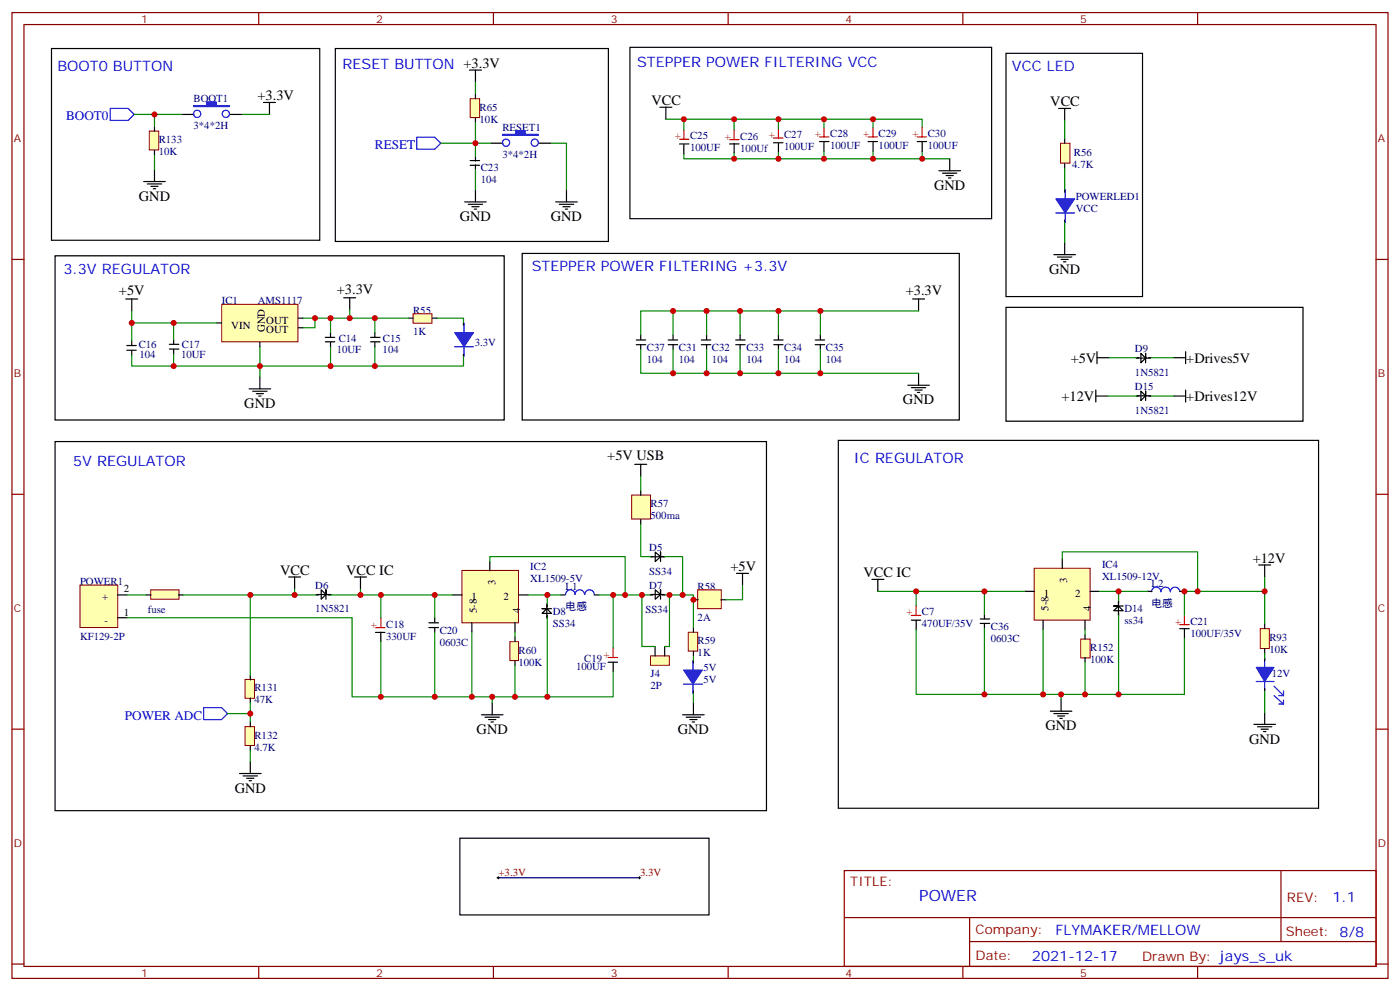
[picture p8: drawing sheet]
<svg xmlns="http://www.w3.org/2000/svg" width="412mm" height="292mm" viewBox="0 0 412 292" stroke-linecap="round" stroke-linejoin="round" font-family="sans-serif">
<g fill="none" stroke="#870000" stroke-width=".35">
<path d="M3.5 3.7h405.4v284.3h-405.4zM7.1 7.2h398.2v277.3h-398.2zM76.2 3.7v3.5M145.3 3.7v3.5M214.5 3.7v3.5M283.6 3.7v3.5M352.8 3.7v3.5M3.5 76.4h3.6M405.3 76.4h3.6M3.5 145.5h3.6M405.3 145.5h3.6M3.5 214.7h3.6"/>
<path d="M405.3 214.7h3.6M248.7 256.3h156.6v28.2h-156.6zM377.3 256.3v20.9M248.7 270.1h156.5M285.6 277.2h119.6M285.6 270.1v14.2M3.5 283.8h3.6M76.2 284.5v3.5M145.3 284.5v3.5M214.5 284.5v3.5M283.6 284.5v3.5M352.8 284.5v3.5"/>
<path d="M405.3 283.8h3.6"/>
</g>
<path d="M216.3 35.1v3.2M257.2 35.1h14.4v2.5M216.3 45v1.7M271.6 44.6v2.1" fill="none" stroke="#008700" stroke-width=".35"/>
<path d="M216.3 38.3v2.8M271.6 37.6v2.7M214.9 41.1h2.8M270.2 40.3h2.7" fill="none" stroke="#f00" stroke-width=".35"/>
<path d="M214.9 42.4h2.8M216.3 42.2v2.8M270.2 41.7h2.7M271.6 41.8v2.8" fill="none" stroke="#000" stroke-width=".35"/>
<path d="M44 38.6h2.8v5.5h-2.8z" fill="#ffffb0" stroke="#800000" stroke-width=".29"/>
<g fill="none" stroke="#000" stroke-width=".35">
<path d="M45.5 37.2v1.4M53.6 33.7h3.5M67.7 33.7h3.6M77.6 30.2h3.5M79.4 30.2v3.5M42.3 53.4h6.4M43.4 54.2h4.2M44.4 54.9h2.2M45.2 55.6h.7M45.5 44.3v1.4M45.5 49.9v3.5M138.5 48.7h2.8"/>
<path d="M138.5 47.3h2.8M140.1 46v1.4M140.1 48.5v1.4"/>
</g>
<path d="M57 31.1h3.9v-1.1h2.8v1.1h3.9v.3h-10.6z" fill="#00f" stroke="#00f" stroke-width=".29"/>
<g fill="none" stroke="#00f" stroke-width=".35">
<path d="M32.5 31.9h5.2l1.8 1.8-1.8 1.8h-5.2z"/>
<circle cx="58.1" cy="33.5" r="1.06"/>
<circle cx="66.5" cy="33.5" r="1.06"/>
</g>
<path d="M39.5 33.7h14.1M45.5 33.7v3.5M71.3 33.7h8.1M45.5 45.7v4.2" fill="none" stroke="#008700" stroke-width=".35"/>
<path d="M138.5 29.1h2.8v5.5h-2.8z" fill="#ffffb0" stroke="#800000" stroke-width=".29"/>
<g fill="none" stroke="#000" stroke-width=".35">
<path d="M15.2 14.3h79v56.4h-79zM98.8 14.3h80.4v56.8h-80.4zM185.6 13.9h106.5v50.5h-106.5zM138.3 20.6h3.5M140.1 20.6v3.6M140.1 27.7v1.4M140.1 34.8v1.4M194.4 31.6h3.5M196.1 31.6v3.5M136.9 59.4h6.3M140.1 55.9v3.5M144.6 42.2h3.6"/>
<path d="M158.7 42.2h3.6M163.7 59.4h6.3M166.9 55.9v3.5M200.2 42.4h2.7M201.4 42.6v2.7M227.9 42h2.7M229.3 42.2v2.8M241.4 41.7h2.8M242.7 41.8v2.8M255.7 41.7h2.8M257.2 41.8v2.8M276.6 50.3h6.3"/>
<path d="M277.6 51h4.3M278.7 51.7h2.1M279.4 52.4h.7M279.8 46.7v3.6M137.9 60.1h4.3M139 60.9h2.1M139.7 61.6h.7M164.7 60.1h4.3M165.8 60.9h2.1M166.5 61.6h.7M95.8 99.3h2.8M97.4 97.9v1.4"/>
<path d="M136.5 95.1v.7M37.4 103.1h2.7M37.4 101.7h2.7M38.8 100.4v1.4M38.8 103.2v1.4M49.9 102.8h2.8M49.9 101.4h2.8M51.2 100v1.4M51.2 102.9v1.3M95.8 100.6h2.8M97.4 100.7v1.4M136.5 104.3v.7"/>
</g>
<g fill="#00f" stroke="#00f" stroke-width=".29">
<path d="M148 39.5h3.9v-1h2.8v1h3.9v.4h-10.6z"/>
<path d="M133.9 97.9h5.6l-2.8 4.2z"/>
</g>
<g fill="none" stroke="#00f" stroke-width=".35">
<path d="M122.8 40.4h5.3l1.7 1.8-1.7 1.7h-5.3zM136.7 95.1v9.8M133.9 102.1h5.6"/>
<circle cx="149.1" cy="42" r="1.06"/>
<circle cx="157.5" cy="42" r="1.06"/>
</g>
<g fill="none" stroke="#008700" stroke-width=".35">
<path d="M140.1 24.2v3.5M140.1 36.2v9.8M196.1 35.1h61.1v2.5M201.4 35.1v3.2M229.3 35.1v2.8M242.7 35.1v2.5M129.8 42.2h14.8M140.1 49.9v6M162.3 42.2h4.6v13.7M201.4 45.3v1.4h78.4M229.3 45v1.7M242.7 44.6v2.1"/>
<path d="M257.2 44.6v2.1"/>
</g>
<path d="M201.4 38.3v2.8M229.3 37.9v2.8M242.7 37.6v2.7M257.2 37.6v2.7M200.2 41h2.7M227.9 40.6h2.7M241.4 40.3h2.8M255.7 40.3h2.8" fill="none" stroke="#f00" stroke-width=".35"/>
<path d="M121.7 92.4h5.5v2.8h-5.5z" fill="#ffffb0" stroke="#800000" stroke-width=".29"/>
<path d="M109.2 99.3h2.7M110.4 97.9v1.4M120.3 93.7h1.4M127.4 93.7h1.4M109.2 100.6h2.7M110.4 100.7v1.4" fill="none" stroke="#000" stroke-width=".35"/>
<path d="M65.3 89.6h22.5v11h-22.5z" fill="#ffffb0" stroke="#800000" stroke-width=".29"/>
<g fill="none" stroke="#000" stroke-width=".35">
<path d="M16.2 75.3h132.3v48.3h-132.3zM153.8 74.6h128.8v49h-128.8zM37 88h3.6M38.8 88v3.5M63.9 95.1h1.3M87.9 93.7h1.4M87.9 96.5h1.4M101.2 87.7h3.6M103 87.7v3.5M188.7 98.6v1.4M198.3 98.6v1.4M208.1 98.6v1.4"/>
<path d="M218 98.6v1.4M229.3 98.6v1.4M241.7 98.6v1.4M268.8 88h3.5M270.6 88v3.5M73.4 114.5h6.3M74.4 115.2h4.3M75.5 115.9h2.1M76.2 116.6h.7M76.6 100.7v1.4M76.6 110.9v3.6M187.4 101.5h2.8"/>
<path d="M187.4 100.1h2.8M188.7 101.4v1.4M196.8 101.5h2.8M196.8 100.1h2.8M198.3 101.4v1.4M206.6 101.5h2.8M206.6 100.1h2.8M208.1 101.4v1.4M216.7 101.5h2.8M216.7 100.1h2.8M218 101.4v1.4M227.9 101.5h2.8"/>
<path d="M227.9 100.1h2.8M229.3 101.4v1.4M240.1 101.5h2.8M240.1 100.1h2.8M241.7 101.4v1.4M267.4 113.4h6.4M268.5 114.1h4.2M269.5 114.8h2.1M270.2 115.5h.7M270.6 109.9v3.5M165.1 175.2h1.4M175 175.2h1.4"/>
</g>
<g fill="none" stroke="#008700" stroke-width=".35">
<path d="M38.8 91.5v8.9M38.8 95.1h25.1M51.2 95.1v4.9M89.3 93.7h31M92.8 93.7v2.8h-3.5M97.4 93.7v4.2M103 91.2v2.5M110.4 93.7v4.2M128.8 93.7h7.7v1.4M198.3 91.5v7.1M208.1 91.5v7.1M218 91.5v7.1"/>
<path d="M229.3 91.5v7.1M241.7 91.5v7.1M270.6 91.5h-81.9v7.1M38.8 104.6v3.2h97.7v-2.8M51.2 104.2v3.6M76.6 102.1v8.8M97.4 102.1v5.7M110.4 102.1v5.7M188.7 102.8v7.1h81.9M198.3 102.8v7.1M208.1 102.8v7.1M218 102.8v7.1"/>
<path d="M229.3 102.8v7.1M241.7 102.8v7.1"/>
</g>
<path d="M172.2 175a1.39 1.39 0 0 0-1.4-1.4 1.39 1.39 0 0 0-1.4 1.4 1.39 1.39 0 0 0-1.4-1.4 1.39 1.39 0 0 0-1.4 1.4M175 175a1.39 1.39 0 0 0-1.3-1.4 1.39 1.39 0 0 0-1.4 1.4" fill="none" stroke="#00f" stroke-width=".35"/>
<path d="M44.4 173.6h8.3v2.8h-8.3z" fill="#ffffb0" stroke="#800000" stroke-width=".29"/>
<path d="M43 175.2h1.4M52.6 175.2h1.4" fill="none" stroke="#000" stroke-width=".35"/>
<path d="M72.2 213.9h2.8v5.6h-2.8z" fill="#ffffb0" stroke="#800000" stroke-width=".29"/>
<path d="M73.7 212.5v1.4M73.7 219.6v1.4" fill="none" stroke="#000" stroke-width=".35"/>
<path d="M72.2 200h2.8v5.6h-2.8z" fill="#ffffb0" stroke="#800000" stroke-width=".29"/>
<path d="M73.7 198.8v1.4M73.7 205.5v1.4" fill="none" stroke="#000" stroke-width=".35"/>
<path d="M191.6 193.1h5.6v2.8h-5.6z" fill="#ffffb0" stroke="#800000" stroke-width=".29"/>
<path d="M193 190.3v2.8M195.8 190.3v2.8" fill="none" stroke="#000" stroke-width=".35"/>
<path d="M205.5 173.6h7v5.6h-7z" fill="#ffffb0" stroke="#800000" stroke-width=".29"/>
<path d="M204.3 176.6h1.3M212.4 176.6h1.4" fill="none" stroke="#000" stroke-width=".35"/>
<path d="M186.1 145.7h5.5v7.1h-5.5z" fill="#ffffb0" stroke="#800000" stroke-width=".29"/>
<path d="M188.7 144.5v1.4M188.7 153v1.3" fill="none" stroke="#000" stroke-width=".35"/>
<path d="M23.6 172.2h11.1v12.5h-11.1z" fill="#ffffb0" stroke="#800000" stroke-width=".29"/>
<path d="M34.6 175.2h2.8M34.6 181.9h2.8M204.3 194.6v.7M204.3 203.4v.7" fill="none" stroke="#000" stroke-width=".35"/>
<path d="M204.1 194.5v9.7M201.3 201.4h5.6" fill="none" stroke="#00f" stroke-width=".35"/>
<path d="M201.3 197.2h5.6l-2.8 4.2z" fill="#00f" stroke="#00f" stroke-width=".29"/>
<path d="M202.7 186.1h2.8v5.6h-2.8z" fill="#ffffb0" stroke="#800000" stroke-width=".29"/>
<path d="M204.3 184.7v1.4M204.3 191.8v1.3" fill="none" stroke="#000" stroke-width=".35"/>
<path d="M150.2 188.9h2.5v5.6h-2.5z" fill="#ffffb0" stroke="#800000" stroke-width=".29"/>
<g fill="none" stroke="#000" stroke-width=".35">
<path d="M93.1 175.2h.7M93.2 175h2.8M96.7 175.2h.7M97.7 175h-1.7l-1.4-1.4v2.8l1.4-1.4v-1.4v2.8M161.1 177.8v1.4l-1.4 1.4h2.8l-1.4-1.4h-1.4h2.8M161.1 179.2v2.8M161.2 178v.7M191.6 163.9h.7M191.6 175.2h.7M191.6 163.9h3M191.6 175h3M195.1 163.9h.7"/>
<path d="M195.1 175.2h.7M195.8 163.9h-1.2l-1.6-1.4v2.8l1.6-1.4v-1.4v2.8M195.8 175h-1.2l-1.6-1.4v2.8l1.6-1.4v-1.4v2.8M110.6 186.2h2.8M112.2 186.1v2.8M126.3 183.4h2.9M126.3 184.7h2.9M128.1 181.9v1.3M128.1 184.7v1.4M151.7 187.5v1.4M151.7 194.6v1.4M161.2 181.2v.7"/>
<path d="M179.1 195h2.8M180.6 195v2.7"/>
</g>
<path d="M110.6 184.8h2.8M112.2 181.9v2.7M179.1 193.6h2.8M180.6 190.7v2.8" fill="none" stroke="#f00" stroke-width=".35"/>
<path d="M136.1 167.9h16.6v15.5h-16.6z" fill="#ffffb0" stroke="#800000" stroke-width=".29"/>
<g fill="none" stroke="#000" stroke-width=".35">
<path d="M187 136.7h3.5M188.7 136.7v3.5M85 169.9h3.5M86.8 169.9v3.5M104.4 169.9h3.5M106.2 169.9v3.5M133.3 175.2h2.8M144.3 165.3v2.8M152.8 175.2h2.8M217 168.8h3.5M218.7 168.8v3.5M139 183.3v2.8"/>
<path d="M151.7 183.3v2.8M141.8 210.4h6.4M142.9 211.1h4.2M143.9 211.8h2.1M144.6 212.5h.7M145 206.9v3.5M201.1 210.4h6.3M202.1 211.1h4.3M203.2 211.8h2.1M203.9 212.5h.7M204.3 206.9v3.5M70.6 227.7h6.3"/>
<path d="M71.6 228.4h4.2M72.7 229.1h2.1M73.4 229.8h.7M73.7 224.2v3.5"/>
</g>
<g fill="none" stroke="#008700" stroke-width=".35">
<path d="M188.7 154.3v9.6h2.9M188.7 140.2v4.3M37.4 175.2h5.6M54 175.2h39.1M73.7 175.2v23.6M86.8 173.4v1.8M97.4 175.2h35.9M106.2 173.4v1.8M112.2 175.2v6.7M128.1 175.2v6.7M144.3 165.3v-1.4h39.8v11.3M155.6 175.2h9.5"/>
<path d="M161.2 175.2v2.8M176.4 175.2h12.7v15.1h3.9M180.6 175.2v15.5M189.1 175.2h2.5M195.8 175.2h8.5v9.5M195.8 163.9h5.3v11.3M197.2 175.2v15.1h-1.4M218.7 172.3v4.3h-4.9M37.4 181.9h66.3v23.2h76.9v-7.4M112.2 188.9v16.2M128.1 186.1v19M139 186.1v19"/>
<path d="M151.7 186.1v1.4M151.7 196v9.1M161.2 181.9v23.2M204.3 193.1v1.5M67 210.1h6.7M73.7 206.9v5.6M145 205.1v1.8M204.3 204.1v2.8M73.7 221v3.2"/>
</g>
<path d="M60 208.3h5.3l1.7 1.8-1.7 1.7h-5.3z" fill="none" stroke="#00f" stroke-width=".35"/>
<path d="M312.4 42.2h2.8v5.8h-2.8z" fill="#ffffb0" stroke="#800000" stroke-width=".29"/>
<g fill="none" stroke="#000" stroke-width=".35">
<path d="M296.3 15.7h40.2v71.6h-40.2zM311.9 31.9h3.5M313.6 31.9v3.6M313.6 40.7v1.4M313.6 48.2v1.4M313.6 55.9v.7M310.4 75h6.4M311.5 75.7h4.2M312.6 76.4h2.1M313.3 77.1h.7M313.6 64.7v.7M313.6 71.4v3.6"/>
<path d="M338 174.1h1.4M347.5 174.1h1.4M372.5 193.9v.6M372.5 202.7v.7"/>
</g>
<g fill="none" stroke="#00f" stroke-width=".35">
<path d="M313.8 55.7v9.8M311 62.7h5.6M342 174.2a1.39 1.39 0 0 0-1.4-1.3 1.39 1.39 0 0 0-1.4 1.3M344.7 174.2a1.39 1.39 0 0 0-1.4-1.3 1.39 1.39 0 0 0-1.3 1.3M347.5 174.2a1.39 1.39 0 0 0-1.4-1.3 1.39 1.39 0 0 0-1.4 1.3M372.5 193.7v9.7M370 200.6h5.3M375.3 202l2.8 2.8M375.3 204.8l2.8 2.5M376.7 204.8h1.4M376.7 207.3h1.4M378.1 203.4v1.4"/>
<path d="M378.1 206.1v1.2"/>
</g>
<g fill="#00f" stroke="#00f" stroke-width=".29">
<path d="M311 58.5h5.6l-2.8 4.2z"/>
<path d="M370 196.5h5.3l-2.8 4.1z"/>
</g>
<path d="M313.6 35.5v5.2M313.6 49.6v6.3M313.6 65.4v6" fill="none" stroke="#008700" stroke-width=".35"/>
<path d="M371.2 185.1h2.7v5.8h-2.7z" fill="#ffffb0" stroke="#800000" stroke-width=".29"/>
<path d="M372.5 183.6v1.4M372.5 191.1v1.3" fill="none" stroke="#000" stroke-width=".35"/>
<path d="M318.4 188.1h2.7v5.6h-2.7z" fill="#ffffb0" stroke="#800000" stroke-width=".29"/>
<g fill="none" stroke="#000" stroke-width=".35">
<path d="M329.5 177v1.4l-1.4 1.4h2.8l-1.4-1.4h-1.4h2.8M329.5 178.4v2.8M329.5 176.9v.7M268.4 182.6h2.8M269.9 182.6v2.8M288.7 182.2h2.8M288.7 183.5h2.8M290 180.8v1.4M290 183.6v1.4M319.6 186.8v1.4M319.6 193.5v1.4M347.5 185.1h2.8"/>
<path d="M348.9 185.1v2.8"/>
</g>
<path d="M269.9 178.3v2.8M268.4 181.2h2.8M347.5 183.9h2.8M348.9 181.2v2.7" fill="none" stroke="#f00" stroke-width=".35"/>
<path d="M304.6 167.3h16.5v15.3h-16.5z" fill="#ffffb0" stroke="#800000" stroke-width=".29"/>
<g fill="none" stroke="#000" stroke-width=".35">
<path d="M296.3 90.5h87.5v33.5h-87.5zM322.8 116.6h3.5M322.8 114.8v3.6M323.1 105.3h3.6M323.1 103.5v3.6M334.7 116.5h2.8M334.7 105.4h2.8M334.8 116.6h.7M334.8 105.3h.7M338.3 116.6h.7M338.3 105.3h.7M338.8 116.5h-1.3l-1.4-1.4v2.8l1.4-1.4v-1.4v2.8"/>
<path d="M338.8 105.4h-1.3l-1.4-1.4v2.8l1.4-1.4v-1.4v2.8M345.7 116.6h3.5M345.7 105.3h3.5M349.2 103.5v3.6M349.2 114.8v3.6M16.2 130h209.6v108.7h-209.6zM246.9 129.6h141.5v108.3h-141.5zM256.8 170.6h3.5M258.6 170.6v3.5M302 174.1h2.8M312.9 164.6v2.7M321.1 174.1h2.7"/>
<path d="M370.8 166.3h3.5M372.5 166.3v3.6M307.3 182.6v2.8M319.6 182.6v2.8M309.4 209.4h6.3M310.4 210.1h4.3M311.5 210.8h2.1M312.2 211.5h.7M312.6 205.8v3.6M369.4 213.3h6.3M370.4 214h4.2M371.5 214.7h2.1"/>
<path d="M372.2 215.4h.7M372.5 209.7v3.6M135.5 246.8h73.3v22.5h-73.3z"/>
</g>
<g fill="none" stroke="#008700" stroke-width=".35">
<path d="M326.3 116.6h8.5M326.7 105.3h8.1M339 105.3h6.7M339 116.6h6.7M258.6 174.1h43.4M269.9 174.1v4.2M290 174.1v6.7M312.9 164.6v-2.1h39.9v11.6M323.8 174.1h14.2M329.5 174.1v2.8M372.5 174.1h-23.6v7.1M372.5 169.9v13.7"/>
<path d="M269.9 185.4v19h79v-16.5M290 185v19.4M307.3 185.4v19M319.6 185.4v1.4M319.6 194.9v9.5M329.5 181.2v23.2M372.5 192.4v1.5M312.6 204.4v1.4M372.5 203.4v6.3"/>
</g>
<path d="M146.8 258.4h41.6" fill="none" stroke="#000080" stroke-width=".35"/>
<path d="M146.4 258.4h.7M146.8 258.1v.7M188 258.4h.7M188.4 258.1v.7" fill="none" stroke="#000" stroke-width=".29"/>
<g fill="#c00">
<circle cx="257.2" cy="35.1" r=".88"/>
<circle cx="271.6" cy="46.7" r=".88"/>
<circle cx="216.3" cy="46.7" r=".88"/>
<circle cx="216.3" cy="35.1" r=".88"/>
<circle cx="201.4" cy="35.1" r=".88"/>
<circle cx="242.7" cy="35.1" r=".88"/>
<circle cx="229.3" cy="35.1" r=".88"/>
<circle cx="45.5" cy="33.7" r=".88"/>
<circle cx="140.1" cy="42.2" r=".88"/>
<circle cx="257.2" cy="46.7" r=".88"/>
<circle cx="242.7" cy="46.7" r=".88"/>
<circle cx="229.3" cy="46.7" r=".88"/>
<circle cx="38.8" cy="95.1" r=".88"/>
<circle cx="76.6" cy="107.8" r=".88"/>
<circle cx="51.2" cy="107.8" r=".88"/>
<circle cx="51.2" cy="95.1" r=".88"/>
<circle cx="103" cy="93.7" r=".88"/>
<circle cx="92.8" cy="93.7" r=".88"/>
<circle cx="97.4" cy="93.7" r=".88"/>
<circle cx="110.4" cy="93.7" r=".88"/>
<circle cx="97.4" cy="107.8" r=".88"/>
<circle cx="110.4" cy="107.8" r=".88"/>
<circle cx="198.3" cy="91.5" r=".88"/>
<circle cx="198.3" cy="109.9" r=".88"/>
<circle cx="208.1" cy="109.9" r=".88"/>
<circle cx="208.1" cy="91.5" r=".88"/>
<circle cx="218" cy="91.5" r=".88"/>
<circle cx="218" cy="109.9" r=".88"/>
<circle cx="229.3" cy="109.9" r=".88"/>
<circle cx="229.3" cy="91.5" r=".88"/>
<circle cx="241.7" cy="91.5" r=".88"/>
<circle cx="241.7" cy="109.9" r=".88"/>
<circle cx="73.7" cy="175.2" r=".88"/>
<circle cx="73.7" cy="210.1" r=".88"/>
<circle cx="86.8" cy="175.2" r=".88"/>
<circle cx="106.2" cy="175.2" r=".88"/>
<circle cx="112.2" cy="175.2" r=".88"/>
<circle cx="128.1" cy="175.2" r=".88"/>
<circle cx="112.2" cy="205.1" r=".88"/>
<circle cx="128.1" cy="205.1" r=".88"/>
<circle cx="139" cy="205.1" r=".88"/>
<circle cx="145" cy="205.1" r=".88"/>
<circle cx="151.7" cy="205.1" r=".88"/>
<circle cx="161.2" cy="205.1" r=".88"/>
<circle cx="161.2" cy="175.2" r=".88"/>
<circle cx="189.1" cy="175.2" r=".88"/>
<circle cx="180.6" cy="175.2" r=".88"/>
<circle cx="184.2" cy="175.2" r=".88"/>
<circle cx="197.2" cy="175.2" r=".88"/>
<circle cx="204.3" cy="176.6" r=".88"/>
<circle cx="201.1" cy="175.2" r=".88"/>
<circle cx="269.9" cy="174.1" r=".88"/>
<circle cx="290" cy="174.1" r=".88"/>
<circle cx="290" cy="204.4" r=".88"/>
<circle cx="307.3" cy="204.4" r=".88"/>
<circle cx="319.6" cy="204.4" r=".88"/>
<circle cx="329.5" cy="204.4" r=".88"/>
<circle cx="348.9" cy="174.1" r=".88"/>
<circle cx="352.8" cy="174.1" r=".88"/>
<circle cx="329.5" cy="174.1" r=".88"/>
<circle cx="372.5" cy="174.1" r=".88"/>
<circle cx="312.6" cy="204.4" r=".88"/>
</g>
<text font-size="4.6" fill="#00f" x="270.8" y="265.3">POWER</text>
<g font-size="4.2" fill="#00f">
<text x="16.9" y="21">BOOT0 BUTTON</text>
<text x="100.9" y="20.3">RESET BUTTON +3.3V</text>
<text x="187.7" y="19.6">STEPPER POWER FILTERING VCC</text>
<text x="298.1" y="21">VCC LED</text>
<text x="18.7" y="80.6">3.3V REGULATOR</text>
<text x="156.6" y="79.9">STEPPER POWER FILTERING +3.3V</text>
<text x="21.5" y="137.1">5V REGULATOR</text>
<text x="251.5" y="136.3">IC REGULATOR</text>
<text x="392.5" y="265.6">1.1</text>
<text x="310.9" y="275.1">FLYMAKER/MELLOW</text>
<text x="304" y="282.9">2021-12-17</text>
</g>
<g font-size="4.2">
<text x="75.8" y="29.5">+3.3V</text>
<text x="191.9" y="30.9">VCC</text>
<text x="309.4" y="31.2">VCC</text>
<text x="40.9" y="59.1">GND</text>
<text x="275.2" y="55.9">GND</text>
<text x="135.5" y="65.1">GND</text>
<text x="162.3" y="65.1">GND</text>
<text x="309" y="80.6">GND</text>
<text x="35" y="86.9">+5V</text>
<text x="99.2" y="86.6">+3.3V</text>
<text x="266.8" y="86.9">+3.3V</text>
<text x="315.4" y="106.7">+5V</text>
<text x="349.4" y="106.7">+Drives5V</text>
<text x="266" y="119.1">GND</text>
<text x="312.7" y="118">+12V</text>
<text x="349.4" y="118">+Drives12V</text>
<text x="72" y="120.1">GND</text>
<text x="178.9" y="135.3">+5V USB</text>
<text x="369" y="165.6">+12V</text>
<text x="82.5" y="169.2">VCC</text>
<text x="102" y="169.2">VCC IC</text>
<text x="215.2" y="168.1">+5V</text>
<text x="254.4" y="169.9">VCC IC</text>
<text x="308" y="215">GND</text>
<text x="140.4" y="216.1">GND</text>
<text x="199.7" y="216.1">GND</text>
<text x="367.9" y="218.9">GND</text>
<text x="69.1" y="233.4">GND</text>
</g>
<g font-size="3.9" fill="#00f">
<text x="19.5" y="35.5">BOOT0</text>
<text x="110.4" y="43.9">RESET</text>
<text x="36.8" y="211.8">POWER ADC</text>
</g>
<g font-size="3.9" fill="#800">
<text x="250.5" y="260.9">TITLE:</text>
<text x="379.1" y="265.6">REV:</text>
<text x="287.4" y="275.1">Company:</text>
<text x="378.7" y="275.7">Sheet: 8/8</text>
<text x="287.4" y="282.8">Date:</text>
<text x="336.4" y="282.8">Drawn By: jays_s_uk</text>
</g>
<g font-size="3.2" fill="#800">
<text x="41.6" y="6.7">1</text>
<text x="110.8" y="6.7">2</text>
<text x="179.9" y="6.7">3</text>
<text x="249.1" y="6.7">4</text>
<text x="318.2" y="6.7">5</text>
<text x="4.1" y="41.8">A</text>
<text x="405.9" y="41.8">A</text>
<text x="4.1" y="110.9">B</text>
<text x="405.9" y="110.9">B</text>
<text x="4.1" y="180.1">C</text>
<text x="405.9" y="180.1">C</text>
<text x="4.1" y="249.2">D</text>
<text x="405.9" y="249.2">D</text>
<text x="41.6" y="287.5">1</text>
<text x="110.8" y="287.5">2</text>
<text x="179.9" y="287.5">3</text>
<text x="249.1" y="287.5">4</text>
<text x="318.2" y="287.5">5</text>
</g>
<g font-size="3.2" fill="#000080">
<text x="57" y="30">BOOT1</text>
<text x="141.3" y="32.6">R65</text>
<text x="57" y="38.1">3*4*2H</text>
<text x="141.3" y="36.1">10K</text>
<text x="148" y="38.5">RESET1</text>
<text x="203.3" y="41">C25</text>
<text x="218.1" y="41.1">C26</text>
<text x="231" y="40.6">C27</text>
<text x="244.5" y="40.3">C28</text>
<text x="258.8" y="40.3">C29</text>
<text x="273.3" y="40.3">C30</text>
<text x="46.8" y="45.6">10K</text>
<text x="46.8" y="42.1">R133</text>
<text x="148" y="46.6">3*4*2H</text>
<text x="203.3" y="44.5">100UF</text>
<text x="218.1" y="44.6">100Uf</text>
<text x="231" y="44.2">100UF</text>
<text x="244.5" y="43.8">100UF</text>
<text x="258.8" y="43.8">100UF</text>
<text x="273.3" y="43.8">100UF</text>
<text x="316.4" y="46">R56</text>
<text x="141.6" y="54">104</text>
<text x="141.6" y="50.4">C23</text>
<text x="315.9" y="49.6">4.7K</text>
<text x="316.9" y="58.9">POWERLED1</text>
<text x="316.9" y="62.5">VCC</text>
<text x="65.3" y="89.6">IC1</text>
<text x="75.9" y="89.4">AMS1117</text>
<text x="121.7" y="92.4">R55</text>
<text x="99.8" y="100.7">C14</text>
<text x="112.8" y="100.7">C15</text>
<text x="121.7" y="98.7">1K</text>
<text x="139.8" y="101.8">3.3V</text>
<text x="40.8" y="102.5">C16</text>
<text x="41.1" y="105.3">104</text>
<text x="53.3" y="105.3">10UF</text>
<text x="53.5" y="102.5">C17</text>
<text x="99.2" y="103.9">10UF</text>
<text x="112.7" y="103.9">104</text>
<text x="190.5" y="106.8">104</text>
<text x="190.5" y="103.3">C37</text>
<text x="200" y="106.8">104</text>
<text x="200" y="103.3">C31</text>
<text x="209.7" y="106.8">104</text>
<text x="209.7" y="103.3">C32</text>
<text x="219.8" y="106.8">104</text>
<text x="219.8" y="103.3">C33</text>
<text x="231" y="106.8">104</text>
<text x="231" y="103.3">C34</text>
<text x="243.3" y="106.8">104</text>
<text x="243.3" y="103.3">C35</text>
<text x="334.3" y="103.7">D9</text>
<text x="334.3" y="110.7">1N5821</text>
<text x="334.3" y="114.8">D15</text>
<text x="334.3" y="121.8">1N5821</text>
<text x="191.6" y="149.3">R57</text>
<text x="191.6" y="152.8">500ma</text>
<text x="156.2" y="167.9">IC2</text>
<text x="191.3" y="162.2">D5</text>
<text x="324.6" y="167.3">IC4</text>
<text x="23.6" y="172.2">POWER1</text>
<text x="92.9" y="173.3">D6</text>
<text x="156.2" y="171.5">XL1509-5V</text>
<text x="166.6" y="173.6">L1</text>
<text x="191.3" y="169.2">SS34</text>
<text x="191.3" y="173.3">D7</text>
<text x="205.5" y="173.6">R58</text>
<text x="324.6" y="170.8">XL1509-12V</text>
<text x="339.2" y="172.9">L2</text>
<text x="166.6" y="179.6">电感</text>
<text x="339.2" y="178.8">电感</text>
<text x="43.5" y="180.4">fuse</text>
<text x="92.9" y="180.3">1N5821</text>
<text x="113.8" y="184.8">C18</text>
<text x="162.8" y="184.5">SS34</text>
<text x="162.8" y="181">D8</text>
<text x="190.1" y="180.4">SS34</text>
<text x="205.5" y="182.7">2A</text>
<text x="271.6" y="184.7">470UF/35V</text>
<text x="271.6" y="181.2">C7</text>
<text x="291.9" y="185.4">C36</text>
<text x="331.2" y="183.7">ss34</text>
<text x="331.2" y="180.2">D14</text>
<text x="350.7" y="183.9">C21</text>
<text x="23.6" y="188.3">KF129-2P</text>
<text x="113.8" y="188.3">330UF</text>
<text x="129.5" y="190.1">0603C</text>
<text x="129.5" y="186.5">C20</text>
<text x="205.5" y="189.7">R59</text>
<text x="291.9" y="188.9">0603C</text>
<text x="321.1" y="191.7">R152</text>
<text x="350.7" y="187.4">100UF/35V</text>
<text x="373.9" y="188.6">R93</text>
<text x="152.7" y="196">100K</text>
<text x="152.7" y="192.4">R60</text>
<text x="169.7" y="197.3">100UF</text>
<text x="172.1" y="194.9">C19</text>
<text x="205.5" y="193.2">1K</text>
<text x="207.3" y="197.6">5V</text>
<text x="321.1" y="195.2">100K</text>
<text x="373.9" y="192.1">10K</text>
<text x="75" y="203.6">R131</text>
<text x="191.6" y="202.9">2P</text>
<text x="191.6" y="199.4">J4</text>
<text x="207.3" y="201.2">5V</text>
<text x="374.6" y="199.3">12V</text>
<text x="75" y="207.1">47K</text>
<text x="75" y="221">4.7K</text>
<text x="75" y="217.4">R132</text>
</g>
<g font-size="3.2" fill="#f00">
<text x="198.8" y="41">+</text>
<text x="213.5" y="41.1">+</text>
<text x="226.5" y="40.6">+</text>
<text x="240" y="40.3">+</text>
<text x="254.3" y="40.3">+</text>
<text x="268.8" y="40.3">+</text>
<text x="109.2" y="184.8">+</text>
<text x="267.1" y="181.2">+</text>
<text x="346.1" y="183.9">+</text>
<text x="177.7" y="193.6">+</text>
</g>
<g font-size="3.2">
<text x="78.4" y="95.4">OUT</text>
<text x="68.1" y="96.7">VIN</text>
<text x="78" y="97.8" transform="rotate(-90 78 97.8)">GND</text>
<text x="78.4" y="98.1">OUT</text>
<text x="146" y="172.3" transform="rotate(-90 146 172.3)">3</text>
<text x="314.4" y="171.7" transform="rotate(-90 314.4 171.7)">3</text>
<text x="30.1" y="176.6">+</text>
<text x="36.4" y="174.3">2</text>
<text x="138.9" y="176.6">1</text>
<text x="148.3" y="176.6">2</text>
<text x="307.5" y="175.8">1</text>
<text x="308.8" y="179.8" transform="rotate(-90 308.8 179.8)">5-8</text>
<text x="316.7" y="175.8">2</text>
<text x="321.3" y="179.8" transform="rotate(-90 321.3 179.8)">4</text>
<text x="30.8" y="183.6">-</text>
<text x="36.4" y="181.3">1</text>
<text x="140.4" y="180.5" transform="rotate(-90 140.4 180.5)">5-8</text>
<text x="153.2" y="180.5" transform="rotate(-90 153.2 180.5)">4</text>
</g>
<g font-size="3.2" fill="#800000">
<text x="146.9" y="257.9">+3.3V</text>
<text x="188.5" y="257.9">3.3V</text>
</g>
</svg>
